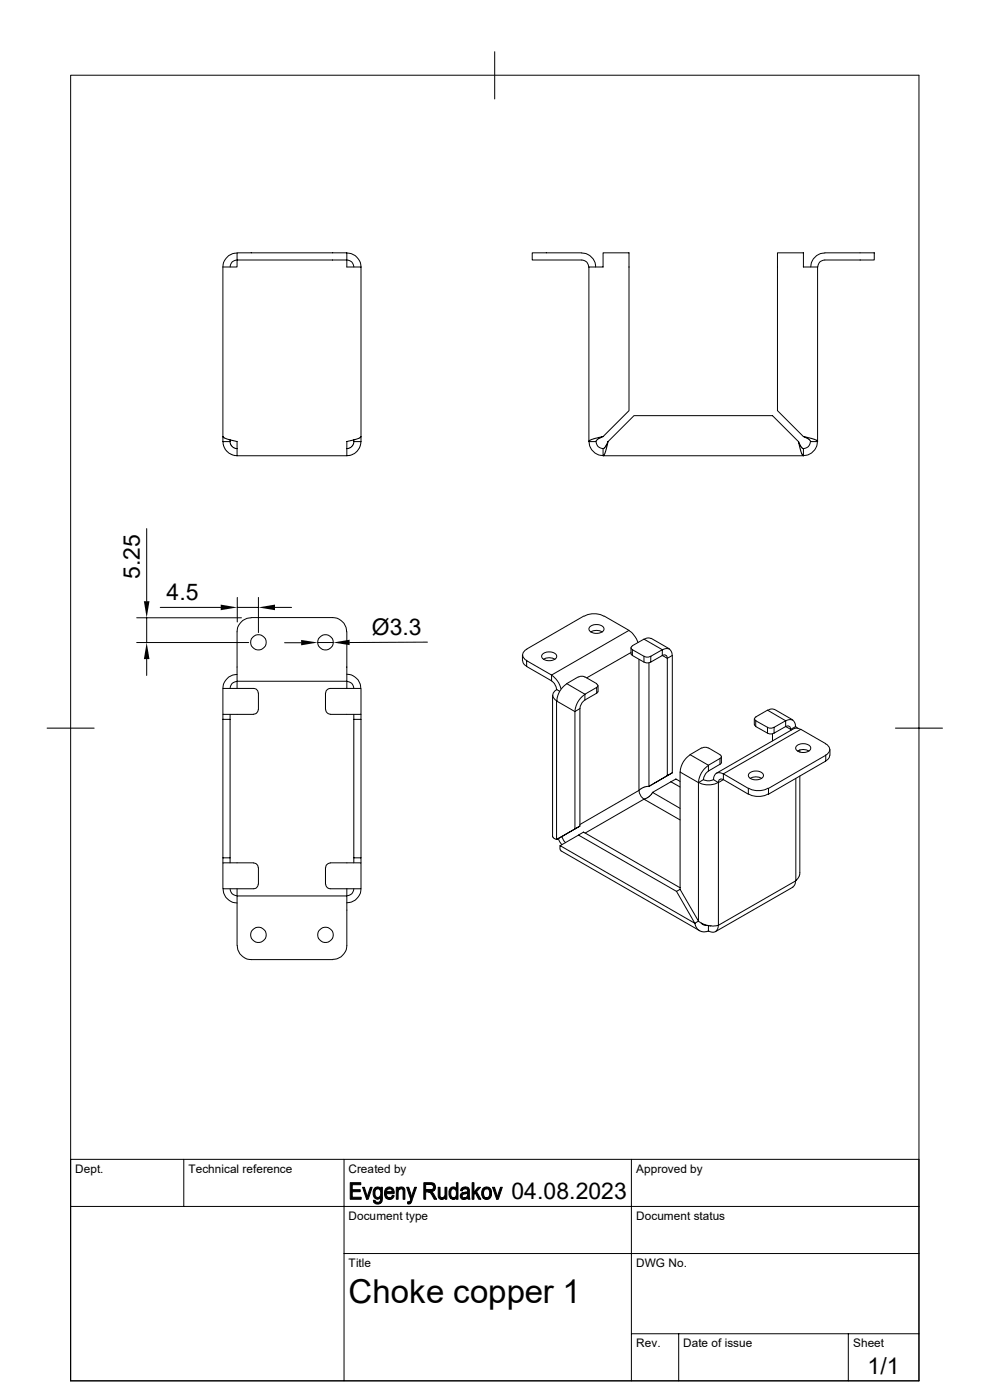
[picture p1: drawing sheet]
<svg xmlns="http://www.w3.org/2000/svg" width="210mm" height="297mm" viewBox="0 0 210 297" stroke-linecap="round" stroke-linejoin="round" font-family="sans-serif">
<g fill="none" stroke="#000" stroke-width=".21">
<path d="M15 16h179.9v276.9h-179.9zM104.9 11v10M47.3 56.6v36l.7 .5 2.3 .6v3h23.3v-3l1.8-.4 1.1-.6 .1-36.1M48.8 56.6a1.32 1.32 0 0 1 1.5-1.4v1.4h-3M50.3 53.7a3 3 0 0 0-3 2.9M73.6 53.7a3 3 0 0 1 3 2.9M75.1 56.6a1.68 1.68 0 0 0-2.2-1.4h-22.6v-1.6h23.3v3h3M123.4 53.7a3 3 0 0 1 3 2.9M123.4 53.6h-10.5v1.6h10.5a1.45 1.45 0 0 1 1.5 1.4M127.9 53.6h5.5v33.5l-5.5 5.5-2.3 .6-.5 .2-.2 .3v-37.1h3zM164.9 53.6h5.5v3h3v37.1v-.2l-.7-.3-2.3-.6-5.5-5.5zM175 53.6h10.5v1.6h-10.5a1.45 1.45 0 0 0-1.5 1.4"/>
<path d="M175 53.7a3 3 0 0 0-3 2.9M47.3 93.7l.3 1.3 .5 .8 .9 .6 1.3 .3M47.3 92.6v1.1h1.5M48.8 93.7l.1 .5 .3 .5 .5 .3 .6 .2M48.8 93.3v.4M75.1 93.3v.4M76.6 93.7l-.3 1.3-.8 1-1 .5-.9 .2M76.6 92.6v1.1h-1.5l-.1 .5-.4 .5-.4 .3-.6 .2M126.4 93.7h-1.4a3 3 0 0 0 2.9 2.9M126.4 93.7a1.45 1.45 0 0 0 1.5 1.5M127.9 92.6l-1.2 .7-.3 .4M127.9 95.2v1.5"/>
<path d="M129 93.7l5.5-5.5h29.4l5.5 5.5 .6 2.4 .4 .6h-42.5l.5-.6zM129 93.7l-.6 1.2-.5 .3M169.4 93.7l.6 1.2 .4 .3M170.4 92.6l1.3 .7 .3 .4M170.4 95.2v1.5M171.9 93.7a1.45 1.45 0 0 1-1.5 1.5M172 93.7h1.4a3 3 0 0 1-3 2.9M31.1 112.1v15.5M29 131.1h22.2M29 136.3h23.7M31.1 131.1v5.2M31.1 139.8v3.5"/>
<path d="M34 128.9h12.8M50.3 126.7v5.3M50.3 128.9h4.5M51.2 132l1.2-.8 .9-.1 17.3-.1a3.1 3.1 0 0 1 3 3v10.5h-23.3v-10.5a2.58 2.58 0 0 1 .9-2zM54.8 126.7v7.5M58.3 128.9h3.5M60.4 136.4h3.5M67.4 136.3h3.3M90.7 136.2l-16.5 .1M110.8 138.9v1.3M115.1 138.8a2.13 2.13 0 0 1 3 .2 1.31 1.31 0 0 1-1.8 1.2l-1-.3a.68 .68 0 0 1-.2-1.1zM115.3 139.9a2.39 2.39 0 0 1 2.4 0"/>
<path d="M123.9 130.7l-12.1 7.1a1.23 1.23 0 0 0-.9 1.1 1.23 1.23 0 0 0 .9 1.2M124 130.7a4.5 4.5 0 0 1 4.1 0M125.1 133a2.13 2.13 0 0 1 3 .2 1.31 1.31 0 0 1-1.8 1.2l-1-.3a.68 .68 0 0 1-.2-1.1zM125.3 134.1a2.39 2.39 0 0 1 2.5 0M128.1 130.7l5.3 3M133.4 133.8a5.2 5.2 0 0 1 1.9 2.5M133.4 133.7l-16.4 9.5M133.9 137.4v1.4l.3 .2M133.9 138.4l-9.4 5.4M134.2 137l-.3 .4 .3 .4M134.2 137.8l2.4 1.4v1.3l-2.4-1.4zM134.2 137l2.4-1.4 3.9 2.2"/>
<path d="M135.6 139.9v27.8l-12.6 7.2M136.7 139.2l.4 .2 .9-.2M138.1 135.5l-.7-.2-.8 .3M138.1 135.4l3.9 2.3M140.5 139.1l1.1 .6M140.5 139.1a.67 .67 0 0 1 .7-.1 .67 .67 0 0 1 .4 .7M140.5 137.9a1.25 1.25 0 0 1 1.5-.2 1.25 1.25 0 0 1 .6 1.4M140.5 137.8l-2.5 1.4v1.3l2.5-1.4M140.5 137.8v1.3M141.6 139.7l1-.6v24.9l-4.9 2.8-1.1 .2-1 .7M141.6 139.7v24.8l1-.5M10 154.5h10"/>
<path d="M47.3 151.6v1h1.5M47.3 152.6v29.4M48.8 151.6v31.4M50.3 146h-3v5.6h6.5M50.3 143.1a3 3 0 0 0-3 2.9M50.3 144.6a1.45 1.45 0 0 0-1.5 1.5M50.3 144.5v1.5M50.3 146l3.8 .1 .6 .4 .1 .5M54.8 150.5l-.3 .7-.7 .3M54.8 147v3.5M69 147v3.5M69.1 150.5l.3 .7 .7 .3"/>
<path d="M73.6 146l-3.8 .1-.6 .4-.1 .5M73.6 143a3 3 0 0 1 2.9 3.1M73.6 144.6a1.45 1.45 0 0 1 1.5 1.5M73.6 146h3v5.6h-6.5M73.6 144.5v1.5M75.1 151.6v31.4M76.6 151.6v1h-1.5M76.6 152.6v29.4M110.9 140.2l.2 .6 .7 .6M117 144.4a2.65 2.65 0 0 1 1.1 1.9l.6 .3M117 143.2l-5.3-3v1.2l5.3 3M117 143.2v1.2"/>
<path d="M117 143.3a4.8 4.8 0 0 1 2 2.8M117.2 147.5v30l.4 .4 .5 .2M118.2 146.3a1.23 1.23 0 0 0-.9 1.2 1.23 1.23 0 0 0 .9 1.2M120.2 145.1a4.5 4.5 0 0 0-2 3.6M122 151v24.9l-3.9 2.2M122 151l-3.9-2.3v29.4M122.7 143.6l-2.5 1.4 3.9 2.3M122.7 143.6l.4-.1 .8 .1 2.7 1.4M123 150.3v25l-4.9 2.8M123 150.3l-1 .7M124.1 147.3l2.5-1.5v1.3l-2.5 1.4M124.1 147.3v1.2"/>
<path d="M124.1 147.3a4.5 4.5 0 0 0-2.1 3.7M124.1 148.5a2.65 2.65 0 0 0-1.1 1.8M126.5 145.1l.3 .4-.3 .3M126.8 146.7l-.3 .4M126.9 145.5v1.2M136.7 140.5l.4 .1 .9-.1M137.7 140.6v26.2l3.9-2.3M148.8 158.7l-2.4 1.4 3.9 2.2M148.9 158.7l.4-.2 .9 .2M150.3 158.7l2.4 1.4M160 152.5v1.2M160.1 153.7l.3 .4"/>
<path d="M160.3 152.1l2.5-1.4 3.9 2.2M160.4 152.1l-.3 .4 .3 .4M162.8 154.3l.4 .2 1-.2M162.8 155.5l.4 .2 1-.2M162.8 150.7l.6-.2h.7l4.1 2.2M162.8 154.3v1.2M162.8 154.3l-2.5-1.4v1.2l2.5 1.4M163.9 155.7v1.5M164.2 154.3v1.2M166.7 154.1l1 .6M166.7 154.1a.67 .67 0 0 1 .7 0 .67 .67 0 0 1 .3 .7M166.7 153a1.25 1.25 0 0 1 1.4-.2 1.25 1.25 0 0 1 .6 1.3"/>
<path d="M166.7 154.1l-2.5 1.4M166.7 152.9v1.2M166.7 152.9l-2.5 1.4M167.7 154.8l.2 .1M167.7 154.7v.2M168.7 154.2l.5 .3M168.8 154.1l-1.1 .6M169 158.3a2.13 2.13 0 0 1 3 .2 1.31 1.31 0 0 1-1.8 1.1l-1-.3a.68 .68 0 0 1-.2-1zM169.2 159.3a2.39 2.39 0 0 1 2.4 0M169.7 159.1v.5M169.9 154.8l-.8-.3-.7 .1-16.4 9.4M169.9 154.7l5.3 3.1"/>
<path d="M169.9 154.7l-16.4 9.5M175.1 157.8a1.23 1.23 0 0 1 .9 1.2 1.23 1.23 0 0 1-.9 1.2M176.1 159v1.2M189.9 154.5h10M118.4 177.9l.8 1.3M118.8 179.4v.7l.2 .5 29.4 16.8M118.8 179.4l28.6 16.5 .3 .9 .6 .6 .8 .3 1.2-.2v-1.1M118.8 179.4l5-2.9 20.5 11.8M119.2 177.5l.8 1.3M122.7 177.2l20.8 11.9M123 175.3l-1 .6M135.6 167.7a2.65 2.65 0 0 0 1 1.8"/>
<path d="M136.6 169.5l7.7 4.4M136.6 169.5l-12.5 7.2M138.4 168.1l-.7 .9-1.1 .5M138.4 168.1l5.9 3.4M144.3 167l-2-1.1-3.9 2.2M144.3 165.8l-.9-.5-1.1 .6M146.4 160.1a4.5 4.5 0 0 0-2.1 3.7M148.2 166l-3.9-2.2v24.9l3.9 6.7M148.2 166v29.4M148.2 166a4.5 4.5 0 0 0 4.2 0M149.2 165.4l-1 .6M149.2 165.4a2.33 2.33 0 0 0 2.1 0"/>
<path d="M150.3 162.3v1.3M150.3 162.4a4.5 4.5 0 0 0-2.1 3.6M150.3 163.6a2.65 2.65 0 0 0-1.1 1.8M151.3 165.4l1.1 .6M152.4 166v30.3M152.7 160.1l.3 .4-.3 .4M152.7 160.9v1.2M152.7 162.1l-2.4 1.5M152.7 160.9l-2.4 1.4M153 160.5v1.4l-.3 .2M153.5 164.2a1.25 1.25 0 0 0-1.5-.2 1.25 1.25 0 0 0-.6 1.4M153.5 165.4a.67 .67 0 0 0-.8 0 .67 .67 0 0 0-.3 .6"/>
<path d="M153.5 164.2l5.2 3.1v1.2l-5.2-3.1M153.5 164.2v1.2M153.5 165.4l-1.1 .6M158.8 167.2a4.5 4.5 0 0 0 4.1 0M158.8 168.4a4.5 4.5 0 0 0 4.1 0M158.9 164.1a2.13 2.13 0 0 1 3 .2 1.31 1.31 0 0 1-1.8 1.1l-.9-.3a.68 .68 0 0 1-.3-1zM159.1 165.1a2.39 2.39 0 0 1 2.5 0M163 167.3l12.2-7.1v1.3l-12.2 7zM168.8 165.1v21.8M169.7 164.6v20.9l-.3 .7-.6 .7M176 160.2l-.2 .7-.7 .5M47.3 188.6a3 3 0 0 0 3 3"/>
<path d="M48.8 188.6a1.45 1.45 0 0 0 1.5 1.4M48.8 182h-1.5v1M50.3 188.6v1.5M54.8 184.1l-.1-.5-.4-.4-.5-.2h-6.5v5.6h6.5l.7-.3 .3-.7M54.8 184.1v3.5M69 184.1v3.5M69.1 187.6l.1 .4 .6 .5 3.8 .1M69.1 184.1l.3-.7 .7-.3 6.5-.1v5.6h-3M73.6 188.6v1.5M75.1 188.6a1.45 1.45 0 0 1-1.5 1.4M75.1 182h1.5v1M76.6 188.6a3 3 0 0 1-3 2.9"/>
<path d="M144.3 188.7l-.8 .4 3.9 6.8 .8-.5M148.2 195.4l.5 .4 1.2 .5 1.2 .2 1.3-.2M148.8 195.8l.4 .4 .9 .1M150.5 196.4h.3M152.4 196.3a1.25 1.25 0 0 1-.6 1.4 1.25 1.25 0 0 1-1.5-.2M168.7 186.9l-.1 .8-.5 .5-16.3 9.5M168.8 186.9l-16.4 9.4M50.3 200.6v-10.5h23.3v10.5a3 3 0 0 1-3 2.9M50.3 200.6a3 3 0 0 0 3 3h17.3M15 255.9h179.9M39 246v9.9M73 246v46.9"/>
<path d="M133.9 246v46.9M194.9 246h-179.9v46.9M73 265.9h121.9M133.9 283h61M144 283v9.9M180 283v9.9"/>
<circle cx="54.8" cy="136.3" r="1.63"/>
<circle cx="69.1" cy="136.3" r="1.63"/>
<circle cx="54.8" cy="198.3" r="1.63"/>
<circle cx="69.1" cy="198.3" r="1.63"/>
</g>
<g fill="#000" stroke="#000" stroke-width=".21">
<path d="M74.3 250.9h2.2v.4h-1.8v1.1h1.7v.4h-1.7v1.2h1.9v.4h-2.3z" fill-rule="evenodd"/>
<path d="M76.9 251.9h.4l.6 2-.1 .5z" fill-rule="evenodd"/>
<path d="M78.6 251.9h.4l-.9 2.5h-.3z" fill-rule="evenodd"/>
<path d="M79.2 254.6l.4 .1 .1 .3 .4 .1h-.8z" fill-rule="evenodd"/>
<path d="M79.3 252.3l.2-.2 .6 .1a1.06 1.06 0 0 0 0 1.8l1 .1h-.4a.97 .97 0 0 1-1.2 .1 .97 .97 0 0 1-.3-1.2z" fill-rule="evenodd"/>
<path d="M79.5 252.1a.8 .8 0 0 1 1.3 .1z" fill-rule="evenodd"/>
<path d="M79.3 255.1h1.1l.3-.3v-.7h.4a1.05 1.05 0 0 1-.5 1.2 1.05 1.05 0 0 1-1.3-.2z" fill-rule="evenodd"/>
<path d="M80.3 252.2h.5v-.3h.3v2.2l-1-.1a1.06 1.06 0 0 0 .2-1.8z" fill-rule="evenodd"/>
<path d="M81.8 252.2h.8l-.4 .1-.2 .6h1.6v.3h-1.6l.2 .8 .4 .1h-.7a1.86 1.86 0 0 1-.1-1.9z" fill-rule="evenodd"/>
<path d="M81.9 252.1a1.02 1.02 0 0 1 1.1-.2 1.02 1.02 0 0 1 .6 1h-1.6h1.2v-.1l-.3-.6z" fill-rule="evenodd"/>
<path d="M81.9 254.1h.8l.4-.2 .1-.3 .4 .1a1.01 1.01 0 0 1-1.7 .4z" fill-rule="evenodd"/>
<path d="M84.1 251.9h.4v.3h.3l-.3 .4v1.8h-.4z" fill-rule="evenodd"/>
<path d="M84.5 252.1l.5 .1z" fill-rule="evenodd"/>
<path d="M84.6 252a.8 .8 0 0 1 1-.1 .8 .8 0 0 1 .3 1v1.5h-.4v-1.8l-.2-.3-.8-.2z" fill-rule="evenodd"/>
<path d="M86.4 255h.8l-.2 .4h-.3h-.2z" fill-rule="evenodd"/>
<path d="M86.3 251.9h.4l.6 2-.2 .5z" fill-rule="evenodd"/>
<path d="M88 251.9h.3l-1 3.1h-.6l.3-.2z" fill-rule="evenodd"/>
<path d="M89.9 250.9h1.7l.6 .3-1.9 .1v1.1l1.9 .1-.6 .3-1.3 .1v1.5h-.4z" fill-rule="evenodd"/>
<path d="M90.8 252.9h.8l1 1.5h-.5l-.4-.7a1.01 1.01 0 0 0-.9-.8z" fill-rule="evenodd"/>
<path d="M91.3 251.3l.9-.1 .2 .9-.2 .4-1.9-.1h.9a.59 .59 0 0 0 .8-.5 .59 .59 0 0 0-.7-.6z" fill-rule="evenodd"/>
<path d="M93 251.9h.3l.1 2 .2 .2h.8a.79 .79 0 0 1-1 .3 .79 .79 0 0 1-.4-1z" fill-rule="evenodd"/>
<path d="M93.8 254.1l.6-.1z" fill-rule="evenodd"/>
<path d="M94.4 251.9h.4v2.5h-.4v-.4h-.3l.3-.5z" fill-rule="evenodd"/>
<path d="M95.6 252.1a.76 .76 0 0 1 1.2 .1h-.6a1.12 1.12 0 0 0-.1 1.9h.1h-.7l-.3-.6a1.65 1.65 0 0 1 .4-1.4z" fill-rule="evenodd"/>
<path d="M95.5 254.1h1.3a.78 .78 0 0 1-1.3 0z" fill-rule="evenodd"/>
<path d="M96.8 250.9h.4v3.5h-.4v-.3h-.4a1.15 1.15 0 0 0-.2-1.9h.6z" fill-rule="evenodd"/>
<path d="M97.8 252.2h.9l-.4 .1-.2 .3h-.4z" fill-rule="evenodd"/>
<path d="M97.8 253.2l.2-.1 1.2 .1h-.1a.84 .84 0 0 0-1.1 .6l.4 .3 .7 .1a.81 .81 0 0 1-1.1 .2 .81 .81 0 0 1-.2-1.2z" fill-rule="evenodd"/>
<path d="M97.9 252.1h.1a.9 .9 0 0 1 1-.3 .9 .9 0 0 1 .6 1l.1 1.6h-.4l-.1-.3h-.4l.3-.4 .1-.5-1.2-.1 .6-.2a.4 .4 0 0 0 .6-.3 .4 .4 0 0 0-.5-.4z" fill-rule="evenodd"/>
<path d="M98.5 254.1h.7z" fill-rule="evenodd"/>
<path d="M100.2 250.9h.3v2l.3 .2-.3 .3v1h-.3z" fill-rule="evenodd"/>
<path d="M101.4 251.9h.5l-.8 .9 .9 1.6h-.4l-.8-1.3-.3-.2z" fill-rule="evenodd"/>
<path d="M102.4 252.2h.9a1.04 1.04 0 0 0-.7 1 1.04 1.04 0 0 0 .7 .9h-.8a1.87 1.87 0 0 1-.1-1.9z" fill-rule="evenodd"/>
<path d="M102.7 252a1.16 1.16 0 0 1 1.3 .1 1.16 1.16 0 0 1 .3 1.3 1.02 1.02 0 0 1-.7 1 1.02 1.02 0 0 1-1.1-.3h.8a1.06 1.06 0 0 0 .6-.9 1.06 1.06 0 0 0-.6-1h-.8z" fill-rule="evenodd"/>
<path d="M104.5 251.9h.4l.6 2-.1 .5z" fill-rule="evenodd"/>
<path d="M106.2 251.9h.4l-.9 2.5h-.3z" fill-rule="evenodd"/>
</g>
<path d="M31.1 136.3l.6 3.5h-1.2zM30.5 127.6h1.2l-.6 3.5zM46.8 128.3l3.5 .6-3.5 .6zM54.8 128.9l3.5-.6v1.2zM63.9 135.8l3.5 .5-3.5 .6zM70.7 136.3l3.5-.6v1.2z" fill="#000"/>
<text font-size="7" x="74" y="276.4">Choke copper 1</text>
<g font-size="4.9">
<text x="29.6" y="122.9" transform="rotate(-90 29.6 122.9)">5.25</text>
<text x="35.3" y="127.4">4.5</text>
<text x="78.9" y="134.7">Ø3.3</text>
<text x="108.5" y="254.5">04.08.2023</text>
<text x="184.1" y="291.6">1/1</text>
</g>
<g font-size="2.5">
<text x="16" y="248.8">Dept.</text>
<text x="40" y="248.8">Technical reference</text>
<text x="74" y="248.8">Created by</text>
<text x="134.9" y="248.8">Approved by</text>
<text x="74" y="258.7">Document type</text>
<text x="135" y="258.7">Document status</text>
<text x="74" y="268.7">Title</text>
<text x="135" y="268.7">DWG No.</text>
<text x="135" y="285.8">Rev.</text>
<text x="145" y="285.8">Date of issue</text>
<text x="181" y="285.8">Sheet</text>
</g>
</svg>
